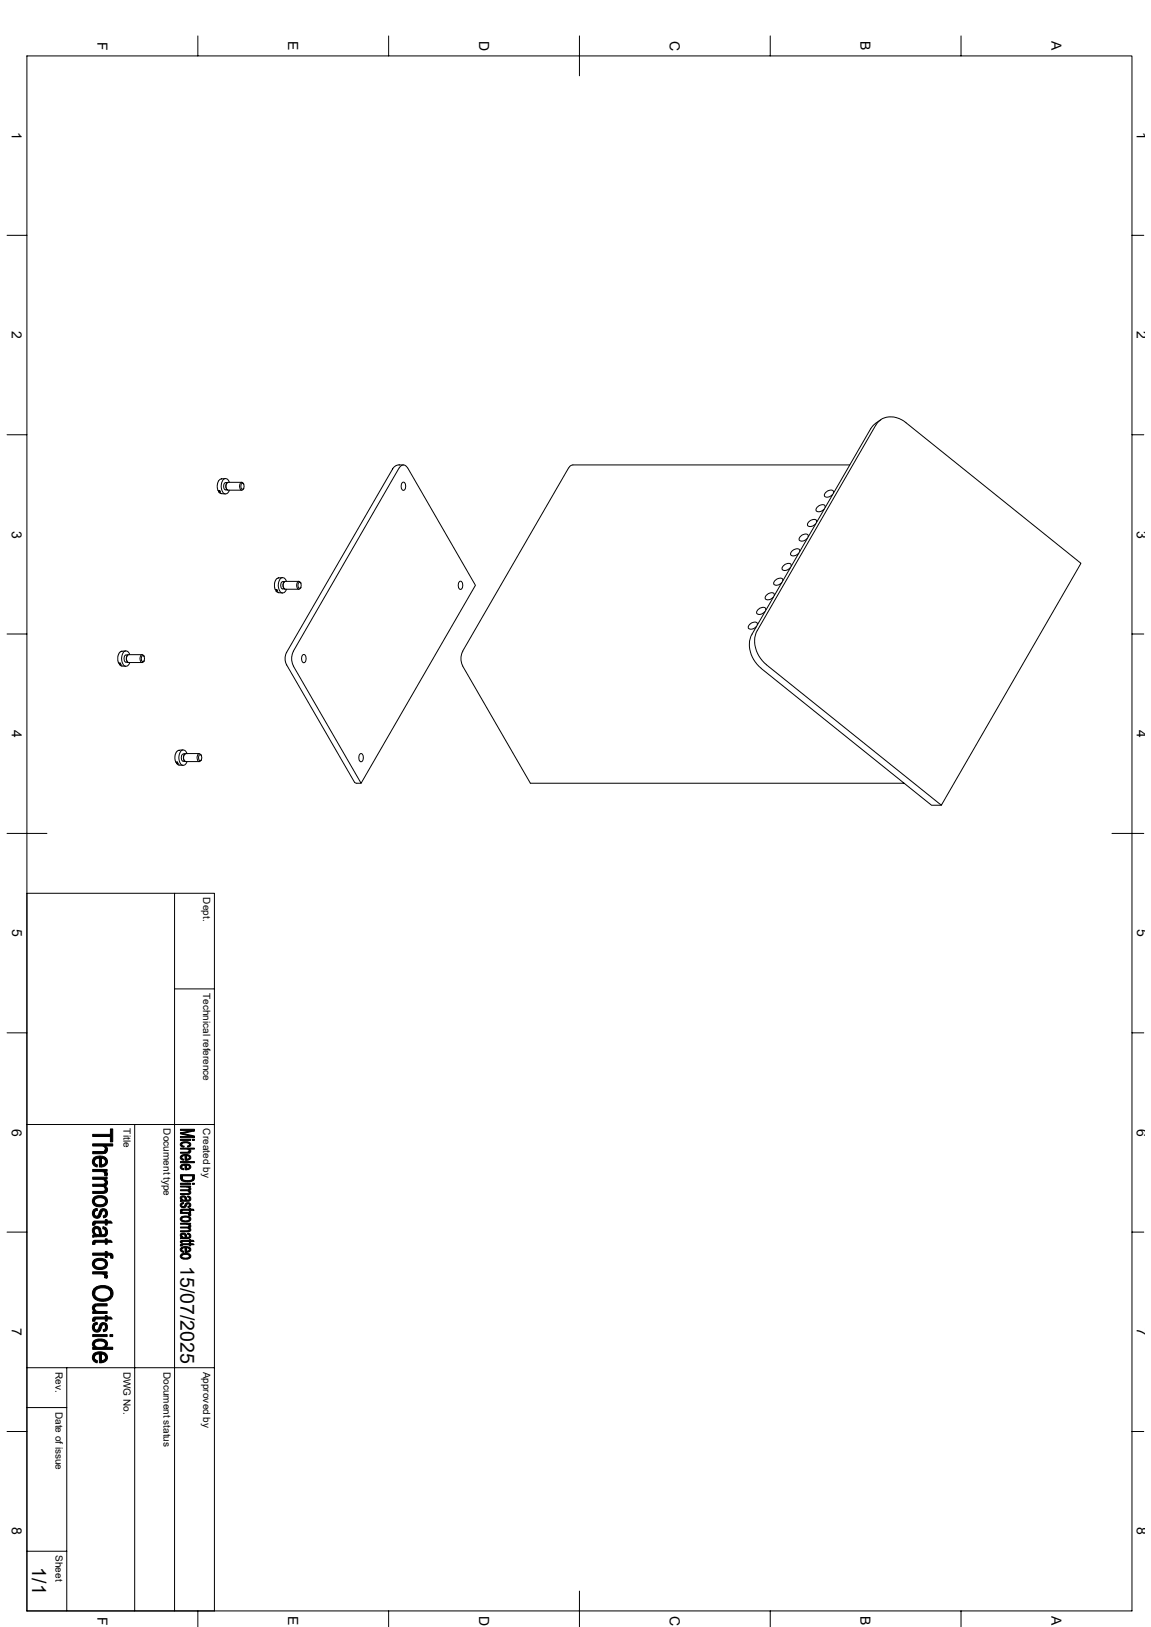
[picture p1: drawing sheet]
<svg xmlns="http://www.w3.org/2000/svg" width="297mm" height="420mm" viewBox="0 0 297 420" stroke-linecap="round" stroke-linejoin="round" font-family="sans-serif">
<g fill="none" stroke="#000" stroke-width=".26">
<path d="M6.9 14.4h285.2v401.4h-285.2zM51.1 9.3v5.1M100.3 9.3v5.1M149.5 9.3v10.3M198.8 9.3v5.1M248 9.3v5.1M1.8 60.7h5.1M292.1 60.7h3M1.8 112.2h5.1M225.9 109.3l-1.2 1.4-30.6 53a7.3 7.3 0 0 0 2.3 8.8M226 109.8l-30.6 53a7.3 7.3 0 0 0 2.4 8.8M226 109.7a5 5 0 0 1 7.8-.6l45.1 36.3-36 62.5-45.2-36.3"/>
<path d="M227.2 108.4l-1.3 .9M292.1 112.2h3M56.5 127l.4 .4 1.2 .1M56.6 126.7l-.1 .3 .4 .1M56.7 126.7l.2 .3M57.9 124.8l.8-.2a1.33 1.33 0 0 0 0 1.8 .97 .97 0 0 1-1-.5 .97 .97 0 0 1 .2-1.1zM58.1 123.5l-1.2 .2-.6 .7-.2 1.7 .2 .6h.4M59.2 124.5a1 1 0 0 0-1.1-1 1 1 0 0 0-.9 1.2 2.53 2.53 0 0 0 .7 2.7h.7l.6-.9M62.4 124.8h.1a.83 .83 0 0 1 .5 .7 .83 .83 0 0 1-.5 .8l-.4-.8zM62.4 124.5h-3.5a1.17 1.17 0 0 0 0 2h3.5M62.9 125l-.3-.5a.99 .99 0 0 0-.7 1.6 .49 .49 0 0 0 .6 .4 .49 .49 0 0 0 .4-.5M103.8 124.5a.82 .82 0 0 1 .9 .4 .82 .82 0 0 1-.1 .9 .58 .58 0 0 1-.5 .8 .58 .58 0 0 1-.6-.8l.1-.9z"/>
<path d="M104.1 120l-1.7 .1-.9 .7-27.5 47.6-.4 1.2v.8l.4 1.2 17.5 30.3 .4 .3h1.3M105.2 120.8a1.12 1.12 0 0 0-1.1-.8 1.12 1.12 0 0 0-1.1 .8l-27.3 47.3M105.2 120.8l17.5 30.3-29.5 51.1-17.5-30.3M146.7 120.8l-27.3 47.3a4.1 4.1 0 0 0 0 3.8l17.5 30.3h96.4M208.5 138.6l.1-.3a1.05 1.05 0 0 0-1.8 0 .72 .72 0 0 0-.6 .9 .72 .72 0 0 0 1 .5l1.1-.7M210.7 134.8v-.2a1.05 1.05 0 0 0-1.8-.1 .72 .72 0 0 0-.5 1 .72 .72 0 0 0 .9 .4l1.2-.7M212.9 131v-.2a1.05 1.05 0 0 0-1.8-.1 .72 .72 0 0 0-.5 .9 .72 .72 0 0 0 .9 .5l1.2-.7M215.1 127.2v-.2a1.05 1.05 0 0 0-1.8 0 .72 .72 0 0 0-.6 .9 .72 .72 0 0 0 1 .4l1.1-.7M219.3 120h-71.5l-.6 .2-.4 .6M71.2 152.6l.6 .4 1.1 .1M72.6 150.3l.8-.1a1.33 1.33 0 0 0 0 1.8 .97 .97 0 0 1-1-.5 .97 .97 0 0 1 .2-1.2zM72.9 149.1l-1.2 .1-.6 .6-.3 1.7 .2 .7 .5 .1 .2 .3h-.5l.2-.4"/>
<path d="M73.9 150.1a1 1 0 0 0-1.1-1 1 1 0 0 0-.9 1.1 2.53 2.53 0 0 0 .7 2.8h.8l.5-.9M77.1 150.4l.1-.1a.83 .83 0 0 1 .5 .8 .83 .83 0 0 1-.5 .7l-.3-.7zM77.1 150.1h-3.4a1.17 1.17 0 0 0 0 2h3.4M77.7 150.6a.56 .56 0 0 0-.7-.5 .56 .56 0 0 0-.4 .7v.6a.56 .56 0 0 0 .4 .7 .56 .56 0 0 0 .7-.5M118.6 150.1a.82 .82 0 0 1 .8 .4 .82 .82 0 0 1 0 .9 .58 .58 0 0 1-.6 .8 .58 .58 0 0 1-.5-.8v-.9zM197.6 157.5v-.2a1.05 1.05 0 0 0-1.8-.1 .72 .72 0 0 0-.6 .9 .72 .72 0 0 0 1 .5l1.2-.7M199.8 153.7v-.2a1.05 1.05 0 0 0-1.8 0 .72 .72 0 0 0-.6 .9 .72 .72 0 0 0 1 .4l1.2-.7M202 149.9v-.2a1.05 1.05 0 0 0-1.8 0 .72 .72 0 0 0-.6 .9 .72 .72 0 0 0 1 .4l1.2-.6M204.1 146.1l.1-.2a1.05 1.05 0 0 0-1.8 0 .72 .72 0 0 0-.6 .9 .72 .72 0 0 0 1 .4l1.1-.6M206.3 142.4l.1-.2a1.05 1.05 0 0 0-1.8-.1 .72 .72 0 0 0-.6 .9 .72 .72 0 0 0 1 .5l1.1-.7M1.8 163.7h5.1M30.8 171.5l.6 .4 1 .1"/>
<path d="M30.8 171.5l.4 .1M30.9 171.2l-.1 .3M31 171.2l.2 .3M32.2 169.2l.8-.1a1.33 1.33 0 0 0 0 1.8 .97 .97 0 0 1-1-.5 .97 .97 0 0 1 .2-1.2zM32.4 168l-1.2 .1-.5 .6-.3 .8v1l.2 .7h.4M33.5 169a1 1 0 0 0-1.1-1 1 1 0 0 0-.9 1.2 2.53 2.53 0 0 0 .7 2.7h.7l.6-.9M36.7 169.3l.1-.1a.83 .83 0 0 1 .5 .8 .83 .83 0 0 1-.5 .8l-.4-.8zM36.7 169h-3.5a1.17 1.17 0 0 0 0 2h3.5M37.2 169.5l-.3-.5a.99 .99 0 0 0-.7 1.6 .49 .49 0 0 0 .6 .4 .49 .49 0 0 0 .4-.5M75.7 168.1a4.1 4.1 0 0 0 0 3.8M78.1 169a.82 .82 0 0 1 .9 .4 .82 .82 0 0 1 0 .9 .58 .58 0 0 1-.6 .8 .58 .58 0 0 1-.5-.8v-.9zM195.4 161.3l.1-.2a1.05 1.05 0 0 0-1.9-.1 .72 .72 0 0 0-.5 1 .72 .72 0 0 0 1 .4l1.1-.7"/>
<path d="M196.4 172.6l44 35.3h2.5M292.1 163.7h3M45.3 196.7h.1M45.4 196.7h.4M45.6 197.1l.4 .3 1.2 .2M45.8 196.7l.2 .4h-.4zM47.2 193.5l-1.2 .2-.6 .6-.3 1 .2 1.4M47.6 194.7l.2-.1a1.01 1.01 0 0 0-1 .6 1.01 1.01 0 0 0 .2 1.1l.8 .2a1.22 1.22 0 0 1-.2-1.8M48 194.6a1.17 1.17 0 0 0 0 2h3.4M48 194.5h3.4M48.3 194.6a1 1 0 0 0-1.1-1 1 1 0 0 0-.9 1.1 2.53 2.53 0 0 0 .7 2.8l.7-.1 .6-.8M51.4 194.9l.2-.1a.83 .83 0 0 1 .5 .8 .83 .83 0 0 1-.5 .7l-.4-.7z"/>
<path d="M52 195.1a.56 .56 0 0 0-.7-.5 .56 .56 0 0 0-.4 .7v.6a.56 .56 0 0 0 .4 .7 .56 .56 0 0 0 .7-.5M92.9 194.6a.82 .82 0 0 1 .8 .4 .82 .82 0 0 1 0 .9 .58 .58 0 0 1-.5 .7 .58 .58 0 0 1-.6-.7l.1-.9zM1.8 215.1h10.3M286.9 215.1h8.2M6.9 230.6h48.4v185.2M45 230.6v185.2M45 255.3h10.3M1.8 266.6h5.1M292.1 266.6h3M6.9 290.3h48.4M34.8 290.3v125.5M1.8 318.1h5.1"/>
<path d="M292.1 318.1h3M6.9 353.1h48.4M17.2 353.1v62.7M1.8 369.5h5.1M6.9 363.3h10.3M292.1 369.5h3M6.9 400.4h10.3M51.1 415.8v4.1M100.3 415.8v4.1M149.5 410.7v9.2M198.8 415.8v4.1M248 415.8v4.1"/>
</g>
<g fill="#000" stroke="#000" stroke-width=".26">
<path d="M23.9 297.3h2.7l.4-.2 .2-.5v1l-.7 .2h-2.6z" fill-rule="evenodd"/>
<path d="M24.4 298.7a2.73 2.73 0 0 1 2.8 .1v1l-.4-.6-.6-.2-.1 2.2h-.4v-2.2l-1 .2-.3 .7z" fill-rule="evenodd"/>
<path d="M27.2 295.8a1.07 1.07 0 0 1 0 1.8z" fill-rule="evenodd"/>
<path d="M26.2 299v1.7h.1l.7-.3 .2-.3v-1.3a1.38 1.38 0 0 1 .4 1.7 1.38 1.38 0 0 1-1.5 .7z" fill-rule="evenodd"/>
<path d="M23.9 292.8h4.6v-1.4h.6v3.4h-.6v-1.4h-4.6z" fill-rule="evenodd"/>
<path d="M23.9 295.3h5.2v.5h-1.9v1.8v-1.2l-.3-.4-.5-.2h-2.5z" fill-rule="evenodd"/>
<path d="M46.6 299.8h3.6v.3h-3.6z" fill-rule="evenodd"/>
<path d="M46.7 298.4l.2-.2v.7l.5 .3v.3a.71 .71 0 0 1-.8-.3 .71 .71 0 0 1 .1-.8z" fill-rule="evenodd"/>
<path d="M46.7 295l.2-.1v.7l.6 .3v.2a.7 .7 0 0 1-.8-.2 .7 .7 0 0 1 0-.9z" fill-rule="evenodd"/>
<path d="M46.6 297.4h2l.3-.3v.5l-.3 .1h-2z" fill-rule="evenodd"/>
<path d="M48.3 295.8l.4-.1 .2-.3v.6l-.5 .1z" fill-rule="evenodd"/>
<path d="M46.9 298.2l.6-.2 1.1 .1 .3 .1v.6l-.2-.4-.6-.1v1.2h-.3v-1.2l-.8 .2-.1 .3z" fill-rule="evenodd"/>
<path d="M46.6 294.1h2.6v.3h-2.6z" fill-rule="evenodd"/>
<path d="M46.9 294.9l1.5-.2a.67 .67 0 0 1 .8 .4 .67 .67 0 0 1-.3 .9v-.6a1.34 1.34 0 0 0-2 0z" fill-rule="evenodd"/>
<path d="M48.9 296.6a.51 .51 0 0 1 .3 .5 .51 .51 0 0 1-.3 .5z" fill-rule="evenodd"/>
<path d="M48.1 298.3v.9h.2l.5-.2 .1-.8a.66 .66 0 0 1 .3 .9 .66 .66 0 0 1-.8 .4h-.3z" fill-rule="evenodd"/>
<path d="M46.6 293.4h3l.6 .3h-3.6z" fill-rule="evenodd"/>
<path d="M46.6 291.5h3.6v.4l-3.6-.1z" fill-rule="evenodd"/>
<path d="M49.7 294.1h.5v.3h-.5z" fill-rule="evenodd"/>
<path d="M46.6 292.4l3.6 .8v.5l-.6-.3-3-.7z" fill-rule="evenodd"/>
<path d="M46.6 292.4l3.1-.6 .5 .1-3.1 .7z" fill-rule="evenodd"/>
<path d="M46.6 296.4h3.6v.2h-1.3v1l-.2-.8-.5-.2h-1.6z" fill-rule="evenodd"/>
<path d="M24.3 317.8l.1 1z" fill-rule="evenodd"/>
<path d="M24 315.5l.5-.3v1l-.6 .1z" fill-rule="evenodd"/>
<path d="M24.1 299l.2-.2 .1 1.4 .7 .5v.5a1.37 1.37 0 0 1-1-2.2z" fill-rule="evenodd"/>
<path d="M24.3 312.2l.8-.3v.6l-.5 .2-.2 .5z" fill-rule="evenodd"/>
<path d="M24 316.9a1.19 1.19 0 0 1 1.9 .1l-.1 1.6a1.76 1.76 0 0 0-.9-1.5l-.5 .4-.1 1.2a1.42 1.42 0 0 1-.3-1.8z" fill-rule="evenodd"/>
<path d="M23.9 305.7h2.8l.4-.2 .1 1.5-.1-.5-.5-.2-2.7-.1z" fill-rule="evenodd"/>
<path d="M24.4 308.9l.6-.2a2.79 2.79 0 0 1 2.2 .3v1.1a1.59 1.59 0 0 0-2.4-.7l-.3 .3-.1 .4z" fill-rule="evenodd"/>
<path d="M26.6 316.7l.6 .2v1.1l-.1-.5-.6-.3z" fill-rule="evenodd"/>
<path d="M24.2 312.3l.1-.1 .1 1a.58 .58 0 0 0 .5 .7 .58 .58 0 0 0 .6-.6 1.15 1.15 0 0 1 .6-1.1 1.15 1.15 0 0 1 1.2 0l-.1 1a.53 .53 0 0 0-.5-.7 .53 .53 0 0 0-.5 .7 1.23 1.23 0 0 1-1.8 1.1 1.23 1.23 0 0 1-.2-2z" fill-rule="evenodd"/>
<path d="M27.1 304.3l.1 .9z" fill-rule="evenodd"/>
<path d="M23.9 301.9h3.7v.4h-.5v.7l-.2-.4-.5-.2h-2.5z" fill-rule="evenodd"/>
<path d="M23.9 303.9h3.7v.4h-.5v.5l-.7-.4h-2.5z" fill-rule="evenodd"/>
<path d="M27.1 302.3l.6 .6-.1 .7-.6-.2z" fill-rule="evenodd"/>
<path d="M27.3 304.4a.96 .96 0 0 1 .4 .9 .96 .96 0 0 1-.6 .9z" fill-rule="evenodd"/>
<path d="M23.9 307.6l2.9-.1 .3-.3 .1-1a.98 .98 0 0 1 .5 1.3 .98 .98 0 0 1-1.2 .6h-2.6z" fill-rule="evenodd"/>
<path d="M24.1 309.3l.2-.3 .1 1.1a1.58 1.58 0 0 0 2.4 .7l.4-.5v-1.3a1.46 1.46 0 0 1 .3 1.8 1.46 1.46 0 0 1-1.6 .7 1.54 1.54 0 0 1-1.7-.5 1.54 1.54 0 0 1-.1-1.7z" fill-rule="evenodd"/>
<path d="M27.3 312.2a1.23 1.23 0 0 1 .4 1.2 1.23 1.23 0 0 1-1 1l-.1-.5 .4-.2 .2-.3z" fill-rule="evenodd"/>
<path d="M24.4 318.1l.5 .5 .9 .1 .1-1.7 .2 .9a.59 .59 0 0 0 .5 .8 .59 .59 0 0 0 .6-.7v-1.1a1.27 1.27 0 0 1 .5 1.5 1.27 1.27 0 0 1-1.4 .8l-2.4 .2v-.5l.5-.1z" fill-rule="evenodd"/>
<path d="M24.5 315.2h2.7v-.4h.4v.4h1l.4 .5h-1.4v.5h-.4v-.5h-2.5l-.2 .3z" fill-rule="evenodd"/>
<path d="M46.9 309.3v.5z" fill-rule="evenodd"/>
<path d="M46.9 318.9v.5z" fill-rule="evenodd"/>
<path d="M46.6 312.3l.3-.1 .1 .5h-.4z" fill-rule="evenodd"/>
<path d="M46.7 300.9l.2-.2v.7l.5 .3v.3a.72 .72 0 0 1-.8-.3 .72 .72 0 0 1 .1-.8z" fill-rule="evenodd"/>
<path d="M46.9 310.6l.5-.2v.3l-.3 .1-.2 .3z" fill-rule="evenodd"/>
<path d="M46.7 308.9l.3-.2 .9 .2-.1 .8a.56 .56 0 0 0-.2-.6 .56 .56 0 0 0-.7 .1l-.1 .6a.63 .63 0 0 1-.1-.9z" fill-rule="evenodd"/>
<path d="M46.7 318.5v-.1a1.07 1.07 0 0 1 1.2 .2l-.1 .7a.56 .56 0 0 0-.2-.6 .56 .56 0 0 0-.7 .1l-.1 .6a.63 .63 0 0 1-.1-.9z" fill-rule="evenodd"/>
<path d="M48.8 306.4l.1 .4z" fill-rule="evenodd"/>
<path d="M48.8 316l.1 .4z" fill-rule="evenodd"/>
<path d="M46.9 300.7l.6-.2 1.1 .1 .3 .1v.5l-.2-.3-.6-.1v1.2h-.3v-1.3l-.8 .2-.1 .3z" fill-rule="evenodd"/>
<path d="M46.6 307.1l2.2-.1 .1 .8-.4-.4h-1.9z" fill-rule="evenodd"/>
<path d="M48.4 308.7l.5 .2v.5l-.2-.3-.3-.1z" fill-rule="evenodd"/>
<path d="M46.6 310.7l.3-.1v.5a.48 .48 0 0 0 .5 .4 .48 .48 0 0 0 .4-.6 .74 .74 0 0 1 1.1-.3v.5a.42 .42 0 0 0-.5-.4 .42 .42 0 0 0-.3 .6 .79 .79 0 0 1-1 .4 .79 .79 0 0 1-.5-1z" fill-rule="evenodd"/>
<path d="M46.9 314.1l.7-.2 1 .1 .3 .1v.6a1.34 1.34 0 0 0-2 0z" fill-rule="evenodd"/>
<path d="M46.6 316.7l2.2-.1 .1 .8-.4-.4h-1.9z" fill-rule="evenodd"/>
<path d="M48.4 318.3l.5 .2v.5l-.2-.3-.3-.1z" fill-rule="evenodd"/>
<path d="M46.6 305.4h2.6v.3h-2.6z" fill-rule="evenodd"/>
<path d="M46.6 306.2h2.6v.2h-.4v.3l-.4-.2-1.8-.1z" fill-rule="evenodd"/>
<path d="M46.6 313h2.6v.2h-.4v.4l-.3-.3-1.9-.1z" fill-rule="evenodd"/>
<path d="M46.6 315.8h2.6v.2h-.4v.3l-.4-.2-1.8-.1z" fill-rule="evenodd"/>
<path d="M48.1 300.8v.9h.2l.5-.2 .1-.8a.67 .67 0 0 1 .3 .9 .67 .67 0 0 1-.9 .3l-.2 .1z" fill-rule="evenodd"/>
<path d="M48.9 306.5a.45 .45 0 0 1 .3 .5 .45 .45 0 0 1-.4 .3z" fill-rule="evenodd"/>
<path d="M46.6 308.1h2l.3-.2v-.5a.52 .52 0 0 1 .3 .7 .52 .52 0 0 1-.7 .3h-1.9z" fill-rule="evenodd"/>
<path d="M46.9 309.5l.5 .3h.5v-.9l.1 .1a.51 .51 0 0 0 .2 .7 .51 .51 0 0 0 .7-.1v-.7a.69 .69 0 0 1 .3 .9 .69 .69 0 0 1-.9 .3l-1.7 .1v-.3l.3-.1z" fill-rule="evenodd"/>
<path d="M48.9 310.6a.61 .61 0 0 1 .3 .7 .61 .61 0 0 1-.7 .4v-.3l.4-.3z" fill-rule="evenodd"/>
<path d="M48.8 313.2l.4 .3-.1 .4-.4-.1z" fill-rule="evenodd"/>
<path d="M46.8 314.2l.1 .5a1.27 1.27 0 0 0 2 0v-.6a.74 .74 0 0 1 .2 1 .74 .74 0 0 1-.9 .3h-.6a.77 .77 0 0 1-.9-.3 .77 .77 0 0 1 .1-.9z" fill-rule="evenodd"/>
<path d="M48.9 316.1a.45 .45 0 0 1 .3 .5 .45 .45 0 0 1-.4 .3z" fill-rule="evenodd"/>
<path d="M46.6 317.7h2l.3-.2v-.5a.55 .55 0 0 1 .3 .8 .55 .55 0 0 1-.8 .2h-1.8z" fill-rule="evenodd"/>
<path d="M46.9 319.1l.5 .3h.5l.1-.8a.51 .51 0 0 0 .2 .7 .51 .51 0 0 0 .7-.1v-.7a.69 .69 0 0 1 .3 .9 .69 .69 0 0 1-.9 .3l-1.7 .1v-.3l.3-.1z" fill-rule="evenodd"/>
<path d="M47 303.5v.5a1.42 1.42 0 0 0 1.9 .7 .67 .67 0 0 0 .8-.7v.8l-.7 .3h-1.2l-.8-.3z" fill-rule="evenodd"/>
<path d="M46.9 312.2l2-.1v-.1h.3v.1h.6l.3 .3h-.9v.3h-.3v-.3h-1.8l-.2 .2z" fill-rule="evenodd"/>
<path d="M49.7 305.4h.5v.3h-.5z" fill-rule="evenodd"/>
<path d="M46.6 303.2h3.6v1.1l-.4 .5-.1-1.3h-2.7v1.3l-.4-.5z" fill-rule="evenodd"/>
<path d="M24 320.4l.5-.2v1l-.6 .1z" fill-rule="evenodd"/>
<path d="M24.4 337.7l.1 .9z" fill-rule="evenodd"/>
<path d="M24.3 325.2h.1a2.89 2.89 0 0 1 2.8 0v1.1a1.66 1.66 0 0 0-2.6-.5l-.2 .5z" fill-rule="evenodd"/>
<path d="M23.9 328.3h3.7v.5h-.5v.6l-.1-.3-.5-.2-2.6-.1z" fill-rule="evenodd"/>
<path d="M24 337l.7-.4 2.9-.1v.6h-2.7l-.3 .2-.3 1.2a1.16 1.16 0 0 1-.3-1.5z" fill-rule="evenodd"/>
<path d="M23.9 338.6h.6l.1-.4 .7 .3h2.3v.5h-3.7z" fill-rule="evenodd"/>
<path d="M24.3 325.2l.1 1.1a1.56 1.56 0 0 0 2.4 .7l.4-.6v-1.2a1.46 1.46 0 0 1 .3 1.8 1.46 1.46 0 0 1-1.6 .7 1.5 1.5 0 0 1-1.8-.6 1.5 1.5 0 0 1 .2-1.9z" fill-rule="evenodd"/>
<path d="M27.1 328.8l.6 .5-.1 .7-.6-.2z" fill-rule="evenodd"/>
<path d="M23.9 323.5h3.3v-.5h.4v.5l1 .1v.8a.42 .42 0 0 0-.6-.4h-.4v.6h-.4v-.6h-3.3z" fill-rule="evenodd"/>
<path d="M24.4 332.5l.2-.1a3.5 3.5 0 0 1 4 .2v1.3a1.97 1.97 0 0 0-2.6-1.5 1.52 1.52 0 0 0-1.6 1.5z" fill-rule="evenodd"/>
<path d="M24.5 320.2h2.7v-.4h.4v.4h1l.4 .5h-1.4v.5h-.4v-.5h-2.5l-.2 .3z" fill-rule="evenodd"/>
<path d="M28.6 323.6l.5 .4v.8l-.6-.1z" fill-rule="evenodd"/>
<path d="M24.3 332.6l.1 1.3a1.84 1.84 0 0 0 2.4 1.4 1.62 1.62 0 0 0 1.8-1.4v-1.3a2.05 2.05 0 0 1 .2 2.3 2.05 2.05 0 0 1-2.1 1l-1.2-.1a1.93 1.93 0 0 1-1.2-3.2z" fill-rule="evenodd"/>
<path d="M46.6 320.3l.3-.1 .1 .5-.4 .1z" fill-rule="evenodd"/>
<path d="M46.6 321.2l.3-.1 .1 .5h-.4z" fill-rule="evenodd"/>
<path d="M46.6 322.2l.3-.2v.7l.5 .3v.3a.76 .76 0 0 1-.8-1.1z" fill-rule="evenodd"/>
<path d="M46.9 322l.7-.2 1.1 .1 .2 .1v.5l-.2-.3-.6-.1v1.2h-.3v-1.2l-.7 .1-.2 .4z" fill-rule="evenodd"/>
<path d="M46.9 323.7l.7-.2 1 .1 .3 .1v.6a1.34 1.34 0 0 0-2 0z" fill-rule="evenodd"/>
<path d="M48.1 322.1l.2 .9 .6-.3v-.7a.72 .72 0 0 1 .2 .9 .72 .72 0 0 1-.9 .4z" fill-rule="evenodd"/>
<path d="M46.8 323.8l.1 .5a1.27 1.27 0 0 0 2 0v-.6a.74 .74 0 0 1 .2 1 .74 .74 0 0 1-.9 .3h-.6a.77 .77 0 0 1-.9-.3 .77 .77 0 0 1 .1-.9z" fill-rule="evenodd"/>
<path d="M46.9 320.2h2v-.2h.3v.2h.6l.3 .3h-.9v.2h-.3v-.2h-1.8l-.2 .1z" fill-rule="evenodd"/>
<path d="M46.9 321.1h2v-.3h.3v.3h.6l.3 .2h-.9v.3h-.3v-.3h-1.6l-.4 .2z" fill-rule="evenodd"/>
<path d="M24.3 346l.1 1.8a1.01 1.01 0 0 1-.1-1.8z" fill-rule="evenodd"/>
<path d="M24.1 340.1l.4-.1v1l-.6 .1v-.5z" fill-rule="evenodd"/>
<path d="M24.4 341.5l.7-.2v.5l-.5 .3-.2 .5z" fill-rule="evenodd"/>
<path d="M24.1 349.5l.2-.2 .1 1.3 .7 .6v.6a1.39 1.39 0 0 1-1-2.3z" fill-rule="evenodd"/>
<path d="M24.3 349.3a2.91 2.91 0 0 1 2.9 0v1.1l-.4-.7-.6-.2-.1 2.3h-.4v-2.3l-1 .3-.3 .6z" fill-rule="evenodd"/>
<path d="M24.2 341.6h.1l.1 1a.58 .58 0 0 0 .6 .7 .58 .58 0 0 0 .5-.7 1.17 1.17 0 0 1 1.8-1l-.1 1a.53 .53 0 0 0-.5-.7 .53 .53 0 0 0-.5 .7 1.24 1.24 0 0 1-1.7 1.2 1.24 1.24 0 0 1-.4-2.1z" fill-rule="evenodd"/>
<path d="M23.9 344.5h3.7v.5h-3.7z" fill-rule="evenodd"/>
<path d="M27.3 341.6a1.2 1.2 0 0 1 .4 1.3 1.2 1.2 0 0 1-1 .8l-.1-.5 .4-.1 .2-.3z" fill-rule="evenodd"/>
<path d="M24.3 346a2.41 2.41 0 0 1 3.4 .7v.6l-.5 .5v-.8a1.71 1.71 0 0 0-2.5-.6l-.3 .6z" fill-rule="evenodd"/>
<path d="M26.2 349.5v1.7h.1l.5-.1 .4-.4v-1.4a1.4 1.4 0 0 1 .4 1.7 1.4 1.4 0 0 1-1.5 .8z" fill-rule="evenodd"/>
<path d="M24.5 340h2.7v-.4h.4v.4h1l.4 .5h-1.4v.5h-.4v-.5h-2.4l-.3 .3z" fill-rule="evenodd"/>
<path d="M28.4 344.5h.7v.5h-.7z" fill-rule="evenodd"/>
<path d="M24.4 347.2a1.89 1.89 0 0 0 2.8 0v-.2v.8h1.9v.5h-5.2v-.5h.5z" fill-rule="evenodd"/>
</g>
<g font-size="5">
<text x="46.6" y="326.9" transform="rotate(90 46.6 326.9)">15/07/2025</text>
<text x="8.3" y="404.6" transform="rotate(90 8.3 404.6)">1/1</text>
</g>
<g font-size="3.6">
<text x="25.1" y="10.8" transform="rotate(90 25.1 10.8)">F</text>
<text x="74.4" y="10.7" transform="rotate(90 74.4 10.7)">E</text>
<text x="123.6" y="10.5" transform="rotate(90 123.6 10.5)">D</text>
<text x="172.8" y="10.5" transform="rotate(90 172.8 10.5)">C</text>
<text x="222.1" y="10.7" transform="rotate(90 222.1 10.7)">B</text>
<text x="271.3" y="10.7" transform="rotate(90 271.3 10.7)">A</text>
<text x="3.1" y="34" transform="rotate(90 3.1 34)">1</text>
<text x="293.4" y="34" transform="rotate(90 293.4 34)">1</text>
<text x="3.1" y="85.5" transform="rotate(90 3.1 85.5)">2</text>
<text x="293.4" y="85.5" transform="rotate(90 293.4 85.5)">2</text>
<text x="3.1" y="136.9" transform="rotate(90 3.1 136.9)">3</text>
<text x="293.4" y="136.9" transform="rotate(90 293.4 136.9)">3</text>
<text x="3.1" y="188.4" transform="rotate(90 3.1 188.4)">4</text>
<text x="293.4" y="188.4" transform="rotate(90 293.4 188.4)">4</text>
<text x="3.1" y="239.9" transform="rotate(90 3.1 239.9)">5</text>
<text x="293.4" y="239.9" transform="rotate(90 293.4 239.9)">5</text>
<text x="3.1" y="291.3" transform="rotate(90 3.1 291.3)">6</text>
<text x="293.4" y="291.3" transform="rotate(90 293.4 291.3)">6</text>
<text x="3.1" y="342.8" transform="rotate(90 3.1 342.8)">7</text>
<text x="293.4" y="342.8" transform="rotate(90 293.4 342.8)">7</text>
<text x="3.1" y="394.3" transform="rotate(90 3.1 394.3)">8</text>
<text x="293.4" y="394.3" transform="rotate(90 293.4 394.3)">8</text>
<text x="25.1" y="417.3" transform="rotate(90 25.1 417.3)">F</text>
<text x="74.4" y="417.2" transform="rotate(90 74.4 417.2)">E</text>
<text x="123.6" y="417.1" transform="rotate(90 123.6 417.1)">D</text>
<text x="172.8" y="417.1" transform="rotate(90 172.8 417.1)">C</text>
<text x="222.1" y="417.2" transform="rotate(90 222.1 417.2)">B</text>
<text x="271.3" y="417.2" transform="rotate(90 271.3 417.2)">A</text>
</g>
<g font-size="2.6">
<text x="52.5" y="231.6" transform="rotate(90 52.5 231.6)">Dept.</text>
<text x="52.5" y="256.3" transform="rotate(90 52.5 256.3)">Technical reference</text>
<text x="31.9" y="291.3" transform="rotate(90 31.9 291.3)">Title</text>
<text x="42.2" y="291.3" transform="rotate(90 42.2 291.3)">Document type</text>
<text x="52.5" y="291.3" transform="rotate(90 52.5 291.3)">Created by</text>
<text x="14.4" y="354.1" transform="rotate(90 14.4 354.1)">Rev.</text>
<text x="31.9" y="354.1" transform="rotate(90 31.9 354.1)">DWG No.</text>
<text x="42.2" y="354.1" transform="rotate(90 42.2 354.1)">Document status</text>
<text x="52.5" y="354.1" transform="rotate(90 52.5 354.1)">Approved by</text>
<text x="14.4" y="364.4" transform="rotate(90 14.4 364.4)">Date of issue</text>
<text x="14.4" y="401.4" transform="rotate(90 14.4 401.4)">Sheet</text>
</g>
</svg>
